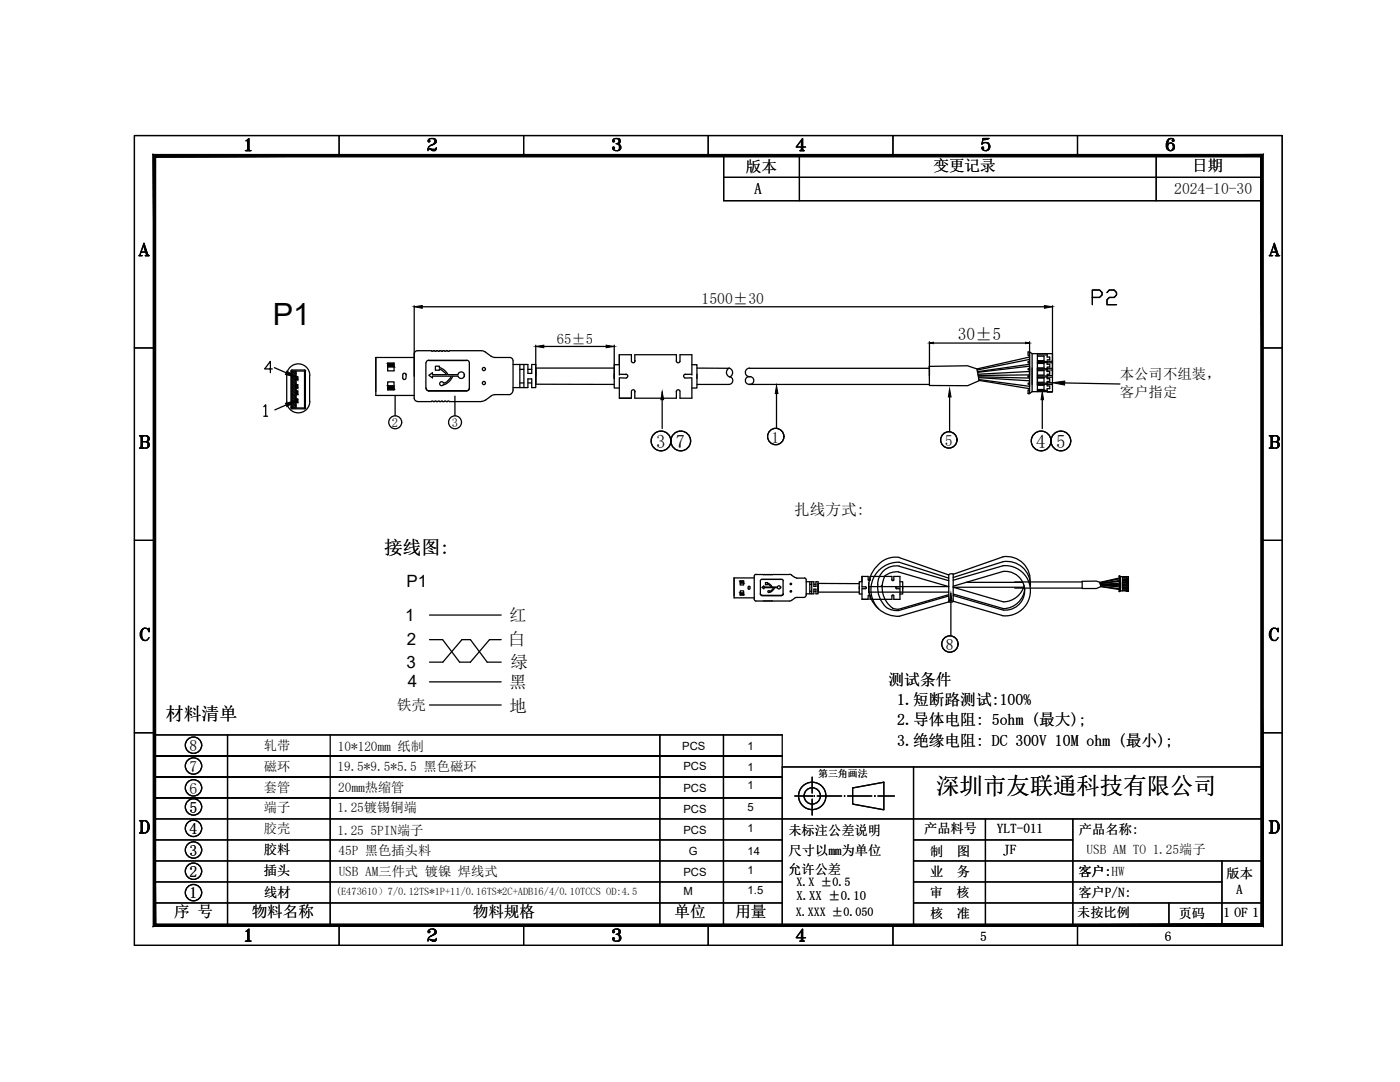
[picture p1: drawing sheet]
<svg xmlns="http://www.w3.org/2000/svg" width="279mm" height="216mm" viewBox="0 0 279 216" stroke-linecap="round" stroke-linejoin="round" font-family="sans-serif">
<g fill="none" stroke="#000" stroke-width=".25">
<path d="M54.3 73.6h-1.5l1.2-1.5v2.3M58.2 74h2.6v7.4h-2.6zM58.2 73.8h2.6M58.3 73.8l-.2 .2v7.4M59.1 75.1h.3v.7h-.3M59.1 76.8h.3v.6h-.3M59.1 74v7.4M59.1 78h.3v.7h-.3M59.1 79.6h.3v.7h-.3M60.8 73.8l.2 .2-.1 7.4M77.4 76.2h1.2v1.6h-1.2zM77.4 72.6h1.2"/>
<path d="M77.4 72.4h1.2v1.6h-1.2zM77.4 73.2h1.2M77.4 77h1.2M77.4 77.6h1.2M78.9 79v4M81 74.8a.32 .32 0 0 0-.3-.3 .32 .32 0 0 0-.3 .3v.6a.32 .32 0 0 0 .3 .3 .32 .32 0 0 0 .3-.3M81.1 74.6v.7M82.7 79.4a.66 .66 0 0 0 .6 .7M82.7 71.3h-7.7v7.6h7.7M85 72.4v5.1M85 77.4l.1 .3 .5 .3h7.5M85.5 71.9h7.6"/>
<path d="M85.6 71.9l-.5 .2-.1 .3M87.7 73.6l.9 .6 .5 .6h-2.8v-.4l-.7 .5 .7 .5v-.3h3.7M87.7 73.6v.3h-.8v-.8h.8v.2l.8 .4 .9 1.1h2M88.5 76.4h.2M88.5 76.8h.2M88.5 76.4a.4 .4 0 0 0-.6-.2 .4 .4 0 0 0 0 .7 .4 .4 0 0 0 .6-.2M90.1 75.1l-.7 .9-.6 .4M90.4 75a2.94 2.94 0 0 1-1.6 1.7M90.8 79v4M91.4 74.7a.66 .66 0 0 1 1-.4 .66 .66 0 0 1 0 1.1 .66 .66 0 0 1-1-.4l-1.1 .1M93.1 71.9l.3 .1 .3 .4M93.7 77.4l-.3 .5-.3 .1"/>
<path d="M93.7 72.4v5.1M96.9 79.8l-.8 .3M98 71.1a2.77 2.77 0 0 0-2-1.1h-6.3l-.1 .1-.3-.1-.4 .1-.3-.1-.3 .1-.3-.1-.3 .1-.3-.1-.4 .1-.3-.1-.3 .1-.3-.1h-2.8a.66 .66 0 0 0-.6 .6v8.9M98 79l-1.2 .9M98 71.1l.8 .2M98.8 71.3h2.9a.66 .66 0 0 1 .7 .7v5.8M98.8 78.7l-.8 .3M102.4 77.8a.95 .95 0 0 1-.7 .9h-2.9M102.4 72.7h3v1.8h.7v-1.8h.8v4.6h-.8v-1.7h-.7v1.7h-3M103.7 72.7v4.6M103.7 73.7h.8M103.7 76.4h.8"/>
<path d="M104.5 72.7v4.6M105.4 73.7h.7M105.4 76.4h.7M106.9 76.7h15.7M106.9 73.4h15.7M139.1 73.4l6.4 .1a.95 .95 0 0 0-.5 .9 .95 .95 0 0 0 .7 .8M139.1 76.7h6.3M145.5 73.4a.92 .92 0 0 1 .7 .8 .92 .92 0 0 1-.5 1 .78 .78 0 0 1 .5 .8 .78 .78 0 0 1-.7 .7M149.5 76.7h36M149.5 73.5h35.9M149.6 73.4a.87 .87 0 0 0-.9 1 .87 .87 0 0 0 1 .8M149.7 75.2a.78 .78 0 0 0-1 .7 .78 .78 0 0 0 1 .8"/>
<path d="M149.7 75.1a.78 .78 0 0 1 .7 .9 .78 .78 0 0 1-.8 .7M52.6 81.2l.4-.4v2.3M52.6 83.1h.8M58.1 81.4l.2 .2M58.2 81.6h2.6M61 81.4l-.2 .2M83.3 80.1h2.8l.1-.1 .3 .1 .3-.1 .3 .1 .3-.1 .3 .1 .4-.1 .3 .1 .4-.1 .3 .1 .3-.1 .3 .1h6.3M147.7 117.9h.7v.8h-.7zM147.7 116h.7M147.7 115.9h.7v.8h-.7zM147.7 116.3h.7M147.7 118.3h.7"/>
<path d="M147.7 118.7h.7M149.3 117.1v.4M149.3 117.5l.2 .1 .1-.1M149.3 117.1l.2-.1 .1 .1M149.7 117.1v.3M150.5 115.3h-4v4h4M150.9 114.6h6.7M150.9 114.6l-.4 .4v4.6l.2 .3h6.9l.4-.1M151.8 118.5l.2 .3M152 118.8h4M153.1 116.4v-.2h-.3v.5h.3v-.2l.8 .6M153.2 116.3l.5 .3 .4 .5"/>
<path d="M153.6 118l-.2-.1-.2 .1 .2 .2 .2-.1M153.9 117.1h-1.5v-.2l-.4 .3 .4 .3v-.2h2l-.5 .5-.3 .2M154 117.1h1.1M154.5 117.3h.6M154.6 117.3l-.4 .5-.6 .4M155.1 117.1a.32 .32 0 0 1 .5-.2 .32 .32 0 0 1 0 .6 .32 .32 0 0 1-.5-.2M156 115.6h-4.1l-.1 .3v2.6M156 115.6l.3 .3M156.3 115.9v2.6M156.3 118.5l-.3 .3M157.6 114.6l.4 .1M158 114.8l.6 .4"/>
<path d="M158.6 119.4l-.6 .4M158.6 115.2l.4 .1M159 115.4h1.5M160.5 119.2h-1.5l-.4 .1M160.5 115.3l.4 .4M160.9 118.7l-.3 .5M160.9 116.1h1.5v.9h.4v-.9h.5v2.4h-.5v-.9h-.4v.9h-1.5M160.9 115.7v3M161.6 116.1v2.4M161.6 116.6h.4M161.6 118h.4M162 116.1v2.4"/>
<path d="M162.4 116.6h.4M162.4 118h.4M163.3 118.2h8.2M163.3 116.4l8.2 .1M179.3 114.1l10 3M179.3 114.1l-1.4 .1a2.21 2.21 0 0 0-1.8 2.3 5.1 5.1 0 0 0 2.1 4.8M179.4 113l9.9 2.9M179.4 111.3l9.9 3.4v5.4M179.4 112.2l9.9 3.2M179.5 112.2a5.4 5.4 0 0 0-5.5 4.1 5.4 5.4 0 0 0 3 6.2l1.2 .4 1.3 .1M179.5 113a3.8 3.8 0 0 0-4.3 4.4 5.4 5.4 0 0 0 1.7 3.8M179.5 111.2a5.8 5.8 0 0 0-6.1 7 5.9 5.9 0 0 0 1.8 3.2"/>
<path d="M189.3 118.9l-10 2.9-1.5-.1-.9-.5M189.3 118.7l-10 2.9-1.2-.2M190.2 115.8l9.9-2.9a5 5 0 0 1 5.5 5 5 5 0 0 1-5.5 5M190.2 117l10.1-3a3.9 3.9 0 0 1 4.2 3.9 3.9 3.9 0 0 1-4.2 3.8l-10.1-2.9M190.2 118.5l10.1 3M190.2 117.2l10.1 2.9M190.3 114.6l-.5-.1-.5 .2M190.3 120l-.5 .2-.4-.1M200.1 112.1l-9.9 3.1M200.2 112.1a4.7 4.7 0 0 1 5.4 4.9M202.5 116.1h13.5M202.5 117.3h13.5"/>
<path d="M204.4 116.8a4.4 4.4 0 0 1-4.1 3.3M204.5 117.5a4.4 4.4 0 0 1-4.2 4M205.5 116.5a4.7 4.7 0 0 0-5.4-5.4l-9.9 3.5v5.4l9.9 2.9M88.3 127.6l3.4 4.5M92.2 127.6l-3.8 4.5M93.9 127.6l3.3 4.5M97.7 127.6l-3.8 4.5M189.3 120.1l-9.9 2.9"/>
<circle cx="96.6" cy="76.4" r=".32"/>
<circle cx="96.6" cy="73.6" r=".32"/>
<circle cx="157.8" cy="118" r=".15"/>
<circle cx="157.8" cy="116.5" r=".15"/>
</g>
<!-- layer: 0 -->
<g fill="none" stroke="#000" stroke-width=".25">
<path d="M26.8 27.1h229.1v161.5h-229.1zM144.4 40h107.5M54.8 73.4l2.3 1M57.2 74.9a2.31 2.31 0 0 1 2.3-2.3 2.31 2.31 0 0 1 2.3 2.3M57.2 74.9v5.2a2.31 2.31 0 0 0 2.3 2.3 2.31 2.31 0 0 0 2.3-2.3v-5.2M58.2 74.3l.9 .8M58.2 74.6l.9 .8M58.2 74.9l.9 .8M58.2 75.2l.9 .8M58.2 75.4l.9 .9M58.2 75.7l.9 .9M58.2 76l.9 .9"/>
<path d="M58.2 76.3l.9 .9M58.2 76.6l.9 .9M58.2 76.9l.9 .8M58.2 77.2l.9 .8M58.2 77.5l.9 .8M58.2 77.8l.9 .8M58.2 78.1l.9 .8M58.2 78.4l.9 .8M58.2 78.7l.9 .8M58.2 78.9l.9 .9M58.2 79.2l.9 .9M58.2 79.5l.9 .8"/>
<path d="M58.2 79.8l.9 .8M58.3 74l.8 .8M58.6 74l.5 .5M58.9 74l.2 .3M82.7 61v14.1M84.3 61.2h124.1M106.9 68.9v7.8M108.5 69.1h12.5M122.6 68.9v6.6v-2.7h1v-2M122.6 74.7v2.7h1M123.6 75.4v4.1h2.4M123.6 70.8h2.4v1.3a.36 .36 0 0 0 .5 .3 .36 .36 0 0 0 .2-.5"/>
<path d="M123.6 70.8v4M123.6 75.4h1.4M123.6 74.7h1.4M124.8 74.7a.36 .36 0 0 1 .5 .2 .36 .36 0 0 1-.3 .5M126 78.1v1.4h-2.4M126 78a.36 .36 0 0 1 .5-.2 .36 .36 0 0 1 .2 .4M126.7 72.1v-1.3h8.3v1.3M126.7 78.1v1.4h8.3v-1.4M132.2 79.8v5.7M135 71.9a.36 .36 0 0 0 .2 .5 .36 .36 0 0 0 .5-.3v-1.3h2.4v4M135.7 78a.36 .36 0 0 0-.5-.2 .36 .36 0 0 0-.2 .4M136.7 75.4h1.4v4.1h-2.4v-1.4"/>
<path d="M136.9 74.7a.36 .36 0 0 0-.5 .2 .36 .36 0 0 0 .3 .5M138 74.7h-1.4M138.1 72.8h1v2.7M139.1 74.7v2.7h-1M155 78.5v6.9M185.5 68.2v6.8M186.3 68.5h18.4M189.5 79.2v6.8M195 73.6l-1.9-.6-7.7 .1 .1 3.8 7.6 .1 2.3-1.1M195 73.6l.4 2.3M195.3 75.2l10.2 .2M195.3 75.4l10.2 .6"/>
<path d="M195.4 75.9l10.1 1.7M205.2 72.4h.3M205.5 73.1v5.4h-.3v-.7h.3M205.5 76.5h-.3v.2h.3M205.5 70.2v6.9l-10.1-1.4M205.5 73.6h-.3v.2h.3M205.5 70.2h-.3v.8h.3M205.5 72.1h-.3v.2h.3M205.5 74.1l-10.3 .6M205.5 68.2v6.6l-10.3 .1M205.5 73.1l-10.4 1.2M205.5 72.7l-10.4 1.5"/>
<path d="M205.5 75h-.3v.2h.3M205.5 70.2l.5 .4M205.5 71.2l-10.5 2.4M205.5 71.7l-10.5 2.1M206 70.6h4v7.5M206 73.4v4.7M206 78.1h4M206 78.1l-.5 .4h-.3M206 70.6v6.1M207 73.4v4.7M207 70.6v6.1h3M207 71.1h1.4v.9h-1.4"/>
<path d="M207 72.5h1.4v.9h-1.4M207 74h1.4v.8h-1.4M207 75.4h1.4v.9h-1.4M207 76.8h1.4v.9h-1.4M207 75h2M207 75.2h2M207 76.5h2M207 77.9h2M207 72.3h2M207 73.6h2M207 73.8h2M207 70.8h2"/>
<path d="M207 72.1h2M208 79.8v5.7M209 74.1h.5v.6h-.5v.9h.5v.5h-.5v.9h.5v.6h-.5v.5h1M209 72v.7h.5v.5h-.5v.9M209 70.6v.6h.5v.6h-.5M209 73.4v.7M209 74.9h1M209 75.3h1M209 76.4h1M209 73.5h1M209 73.8h1M209 72.4h1"/>
<path d="M209 72.1h1M210 61v13.7M212.5 76.4l11 .2M57.1 80.8l-2.3 1M58.2 80.1l.9 .8M58.2 80.4l.9 .8M58.2 80.7l.8 .7M58.2 80.9l.5 .5M58.2 81.2l.2 .2M163.3 116.4v1.8M171.5 117.1v1.4h.5M172 115v1.1h-.5v1.4"/>
<path d="M172 115h1.3v.7M172 115v2.2M172 117.1h.7M172.7 117.1l.2 .1-.1 .3M172.7 117.5h-.7v2.1h1.3M173.3 118.9v.7h-1.3M173.3 118.8l.2-.1 .2 .2M173.3 117.1h16M173.3 118.2h16M173.4 116.2v2.1M173.6 115.7v-.7h4.4v.7M173.6 118.9v.7h4.4v-.7"/>
<path d="M173.7 115.6l-.2 .3-.2-.2M175.9 116.8h.1M178 115.6l.1 .3 .3-.2v-.7h1.2v2.2M178.4 118.8l-.3-.1-.1 .2M178.8 117.1h.8M178.9 117.5h.7v2.1h-1.2v-.7M179 117.1l-.2 .1 .1 .3M179.6 116.1h.6v1.4M180.2 117.1v1.4h-.6M189.8 119.9v6.8M190.2 117.2h14M192.8 116.2h11.3"/>
<path d="M216 116h2.8l.7 .2 .2 .9-.9 .3h-2.8zM219.6 116.5l3.9-.5v2h-.2v-.2h.2M219.7 116.8l3.8 .1M219.7 116.8l3.8 .3M219.7 117.1l3.8 .5M223.5 117.3h.1M223.5 114.9v2.6l-3.8-.5M223.5 116.2h.1M223.5 114.9h-.2v.3h.2M223.5 115.6l-.2 .1M223.5 116.4l-3.9 .2M223.5 116.6l-3.9 .1"/>
<path d="M223.5 115.8l-3.9 .6M223.5 116.7v.1M223.5 114.9l.1 .2M223.5 115.3l-4 .9M223.5 115.5l-4 .8M223.6 115.1h1.6v2.8M223.6 116.1v1.8M223.6 117.9h1.6M223.6 117.9l-.3 .1M223.6 115.1v2.2M224.1 115.8h.4v.3h-.4v1.8M224.1 115.1v2.2h1.1h-.4"/>
<path d="M224.1 116.9h.4v.3h-.4M224.1 115.2h.4v.4h-.4M224.1 116.3h.4v.3h-.4M224.1 117.4h.4v.3M224.1 116.7h1.1M224.1 116.8h1.1M224.1 117.3h.7M224.1 117.7l.7 .1M224.1 115.7h.7M224.1 116.2h1.1M224.1 116.2h.7M224.1 115.7h1.1"/>
<path d="M224.1 115.1h.7M224.1 115.6h1.1M224.8 116.4h.2v.2h-.2v.3h.2v.2h-.2v.4h.2v.1h-.2v.3h.4M224.8 115.6v.3h.2v.1h-.2v.4M224.8 117.2h.4M224.8 115.1v.2h.2v.2h-.2M224.8 116.1v.3M224.8 116.3h.4M85.7 122.7h14.3M85.7 136.1h14.3M85.7 127.6h2.6M85.7 132.1h2.7"/>
<path d="M91.7 132.1h2.2M92.2 127.6h1.7M97.2 132.1h2.8M97.7 127.6h2.3M30.8 155h125.3zM30.8 150.8h125.3zM30.8 146.6h125.3v38M30.8 159.2h125.3M45.4 146.6v38M65.9 146.6v38M85.7 140.7h14.3M131.7 146.6v38"/>
<path d="M144.4 146.6v38M158.6 158.8h3.3M162.1 155.1v3.1M162.1 159.5v3.1M163.1 158.8h4.9M169.1 158.8h4.9M170.2 157.2l6.2-1.1v5.5l-6.2-1.2zM175.2 158.8h3.3M30.8 171.8h125.3M30.8 167.6h125.3M30.8 176h125.3M30.8 163.4h221.1"/>
<path d="M182.3 171.8h69.6M182.3 167.6h31.8M182.3 176h61.6M196.7 163.4v21.2M214.1 163.4v21.2M243.9 171.8v12.8M30.8 180.2h125.3M182.3 180.2h69.6M215 184.6v4M233.3 180.2v4.2"/>
<circle cx="78.9" cy="84.3" r="1.29"/>
<circle cx="90.8" cy="84.3" r="1.29"/>
<circle cx="131.9" cy="88" r="1.97"/>
<circle cx="135.9" cy="88" r="1.97"/>
<circle cx="154.8" cy="87.1" r="1.63"/>
<circle cx="189.4" cy="87.8" r="1.63"/>
<circle cx="207.8" cy="88" r="1.97"/>
<circle cx="211.7" cy="88" r="1.97"/>
<circle cx="189.6" cy="128.5" r="1.63"/>
<circle cx="38.6" cy="152.8" r="1.63"/>
<circle cx="38.6" cy="148.7" r="1.63"/>
<circle cx="38.6" cy="157.2" r="1.63"/>
<circle cx="162.1" cy="158.8" r="2.73"/>
<circle cx="162.1" cy="158.8" r="1.63"/>
<circle cx="38.6" cy="178.1" r="1.63"/>
<circle cx="38.6" cy="169.6" r="1.63"/>
<circle cx="38.6" cy="161" r="1.63"/>
<circle cx="38.6" cy="165.3" r="1.63"/>
<circle cx="38.6" cy="173.8" r="1.63"/>
</g>
<g fill="#000" stroke="#000" stroke-width=".2">
<path d="M92.6 74.8h.1zM92.6 75.1h.1zM155.7 117.1h.2zM155.7 117.3h.2z"/>
<path d="M77.4 72.6l1.2 .6v-.6zM77.4 72.6l1.2 .6h-1.2z"/>
<path d="M77.4 77l1.2 .6v-.6zM77.4 77l1.2 .6h-1.2z"/>
<path d="M147.7 116l.7 .3v-.3zM147.7 116l.7 .3h-.7z"/>
<path d="M147.7 118.3l.7 .4v-.4zM147.7 118.3l.7 .4h-.7z"/>
</g>
<!-- layer: 0 -->
<g fill="#000" stroke="#000" stroke-width=".2">
<path d="M57.3 74l1.8 1.3-2.1-.6zM82.7 61.2l1.6-.2v.5zM106.9 69.1l1.6-.2v.5zM121 68.9l1.6 .2-1.6 .3zM132.2 78.1l.2 1.7h-.5zM155 76.9l.3 1.6h-.6zM185.5 68.5l.8-.2v.3zM189.5 77.6l.3 1.6h-.5zM204.7 68.3l.8 .2-.8 .1zM208 78.1l.3 1.7h-.5zM208.4 61l1.6 .2-1.6 .3zM210 76.4l2.5-.4v.8z"/>
<path d="M57 80.5l2.1-.6-1.8 1.3zM189.8 118.3l.2 1.6h-.5zM162 158.8h.2zM168.5 158.8h.1z"/>
<path d="M30.6 30.8l.5 .5 221-.5zM31.1 31.3l221-.5-.4 .5zM252.1 30.8l-.4 .5 .4 153.6zM251.7 31.3l.4 153.6-.4-.5zM30.6 184.9h221.5l-.4-.5zM30.6 184.9l.5-.5h220.6zM30.6 30.8v154.1l.5-.5zM30.6 30.8l.5 .5v153.1z"/>
<path d="M30.6 30.8l.5 .5 221-.5zM31.1 31.3l221-.5-.4 .5zM252.1 30.8l-.4 .5 .4 153.6zM251.7 31.3l.4 153.6-.4-.5zM30.6 184.9h221.5l-.4-.5zM30.6 184.9l.5-.5h220.6zM30.6 30.8v154.1l.5-.5zM30.6 30.8l.5 .5v153.1z"/>
<path d="M59.1 75.1l.3 .7v-.7zM59.1 75.1l.3 .7h-.3z"/>
<path d="M59.1 76.8l.3 .6v-.6zM59.1 76.8l.3 .6h-.3z"/>
<path d="M59.1 78l.3 .7v-.7zM59.1 78l.3 .7h-.3z"/>
<path d="M59.1 79.6l.3 .7v-.7zM59.1 79.6l.3 .7h-.3z"/>
<circle cx="162.5" cy="158.8" r=".07"/>
<circle cx="174.6" cy="158.8" r=".07"/>
</g>
<!-- layer: DRW -->
<g fill="none" stroke="#000" stroke-width=".25">
<path d="M49 30.1h1.1M49.1 28.1l.6-.5v2.5M49.4 27.9v2.2M49.4 29.9l-.2 .2M49.4 29.8l-.1 .3M49.6 27.9v2M49.7 29.8l.1 .3M49.7 29.9l.2 .2M67.7 27.1v3.9M85.5 28.1l.2 .1zM85.5 28l.3 .2-.1 .1-.3-.1a.86 .86 0 0 1 .9-.6 .86 .86 0 0 1 .8 .7l-.5 .5a1.23 1.23 0 0 0-1.2 1.3M86.5 27.6l.2 .1a.72 .72 0 0 1-.2 1.1l-.5 .2"/>
<path d="M86.8 27.9l.1 .2-.1 .4M87.1 29.7l-1.7 .1M87.1 29.5v.2l-.3 .4h-.5l-.5-.4 .5 .2 .6-.1M104.5 27.1v3.9M122.4 28.1l.1 .1zM122.4 28l.2 .1-.1 .2-.2-.1 .1-.3a1.26 1.26 0 0 1 1.2-.2l.2 .6-.5 .4M122.4 29.5l.1 .1zM123 28.7a.72 .72 0 0 1 .9 .5 .72 .72 0 0 1-.6 .9l-.8-.2-.2-.3 .2-.3 .1 .3-.2 .1M123.2 27.6l.2 .1 .2 .3v.3l-.4 .4a.8 .8 0 0 1 .1 1.4M123.6 27.7v.8M123.6 29l.2 .3-.2 .5M141.3 27.1v3.9"/>
<path d="M144.4 35.4h107.5M144.4 31v9M159.5 31v9M159.6 30.1h.9M160 28v2.1M160 29.9l-.3 .2M160 29.8l-.2 .3M160.1 27.9v2M160.2 29.8l.1 .3M160.2 29.9l.2 .2M160.8 29.3h-1.9l1.3-1.7v2.5M178.2 27.1v3.9"/>
<path d="M196.1 29.5l.1 .1zM196.2 27.9l1.1-.3h-1.1l-.3 1.2a.86 .86 0 0 1 1.3-.3 .86 .86 0 0 1 .2 1.3 .86 .86 0 0 1-1.3 0l-.2-.3 .3-.2 .1 .3-.2 .1M196.2 27.7h.9M196.9 28.4l.2 .1a.96 .96 0 0 1-.2 1.6M197.3 28.8v.9M215 27.1v3.9M230.7 31v9M233.2 28a1.67 1.67 0 0 0 0 1.8M233.6 27.6a1.64 1.64 0 0 0-.4 2.3l.3 .2M233.7 28.5a.84 .84 0 0 1 .5 .8 .84 .84 0 0 1-.5 .8M234 28l.2 .1zM234.2 27.9l-.2 .2 .2 .1 .1-.2a.86 .86 0 0 0-1-.3 .86 .86 0 0 0-.5 1v.6a.81 .81 0 0 0 .8 .8 .81 .81 0 0 0 .8-.8 .81 .81 0 0 0-.9-.8l-.5 .5"/>
<path d="M234.2 28.9l.1 .2-.1 .6M27.7 51h.7M27.8 51l.1-.1 .3 .1M27.9 50.9l.8-2.3 .8 2.4M28.2 50.3h1M28.6 48.9l.7 2.1M28.7 48.9l.7 2.1M29 51h.8M29.3 50.9l-.2 .1M29.3 50.8l-.1 .2M29.4 50.8l.3 .2M253.3 51h.7"/>
<path d="M253.4 51l.1-.1 .2 .1M253.5 50.9l.8-2.3 .8 2.4M253.7 50.3h1.1M254.2 48.9l.7 2.1M254.3 48.9l.7 2.1M254.5 51h.9M254.9 50.9l-.2 .1M254.9 50.8l-.1 .2M255 50.8l.3 .2M26.8 69.4h4M251.9 69.4h4M27.8 87h1.4a.65 .65 0 0 1 .6 .7l-.3 .3-.3 .1"/>
<path d="M27.9 87l.3 .1M28.1 87l.1 .2M28.2 87v2.4M28.2 89.3l-.3 .1M28.2 89.2l-.1 .2M28.3 87.1v2.2M28.4 87v2.4M28.4 89.2l.1 .2M28.4 89.3l.2 .1M28.5 87l-.1 .2M28.6 87l-.2 .1M29.2 87l.2 .1 .1 .2-.1 .7-1 .1"/>
<path d="M29.2 88.1a.64 .64 0 0 1 .6 .7 .64 .64 0 0 1-.6 .6h-1.4M29.2 88.1l.2 .1 .1 .3-.1 .8-.2 .1M29.5 87.2l.2 .2-.2 .5M29.5 88.3l.2 .3-.2 .6M253.3 87h1.4a.65 .65 0 0 1 .6 .7l-.3 .3-.3 .1M253.4 87l.3 .1M253.6 87l.1 .2M253.7 87v2.4M253.7 89.3l-.3 .1M253.7 89.2l-.1 .2M253.8 87.1v2.2M253.9 87v2.4"/>
<path d="M253.9 89.2l.1 .2M253.9 89.3l.3 .1M254 87l-.1 .2M254.2 87l-.3 .1M254.7 87l.3 .1v.2v.7l-1.1 .1M254.7 88.1a.64 .64 0 0 1 .6 .7 .64 .64 0 0 1-.6 .6h-1.4M254.7 88.1l.3 .1v.3v.8l-.3 .1M255 87.2l.2 .2-.2 .5M255 88.3l.2 .3-.2 .6M26.8 107.8h4M251.9 107.8h4M28.3 125.7a1.62 1.62 0 0 0 0 1.7"/>
<path d="M28.8 125.3a1.59 1.59 0 0 0 0 2.5M29.6 125.7l.1-.4v.8a.88 .88 0 0 0-.9-.7 .88 .88 0 0 0-.8 .9 1.09 1.09 0 0 0 .3 1.1 1.09 1.09 0 0 0 1.1 .3l.3-.5M253.7 125.7a1.4 1.4 0 0 0 0 1.7M254.2 125.3a1.59 1.59 0 0 0 0 2.5M255 125.7l.1-.4v.8a.88 .88 0 0 0-1-.7 .88 .88 0 0 0-.7 .9 1.09 1.09 0 0 0 .2 1.1 1.09 1.09 0 0 0 1.1 .3l.4-.5M26.8 146.2h4M156.1 153h95.8M182.3 153v31.6M251.9 146.2h4M27.8 163.7h1.2a1.32 1.32 0 0 1 .8 1.3 1.32 1.32 0 0 1-.8 1.2h-1.2M27.9 163.7l.3 .2M28.1 163.7l.1 .3"/>
<path d="M28.2 163.7v2.5M28.2 166.1l-.3 .1M28.2 165.9l-.1 .3M28.3 163.9v2.2M28.4 163.7v2.5M28.4 165.9l.1 .3M28.4 166.1l.2 .1M28.5 163.7l-.1 .3M28.6 163.7l-.2 .2M29 163.7a1.59 1.59 0 0 1 0 2.5M29.4 164.1a1.62 1.62 0 0 1 0 1.7M253.3 163.7h1.2a1.32 1.32 0 0 1 .8 1.3 1.32 1.32 0 0 1-.8 1.2h-1.2"/>
<path d="M253.4 163.7l.3 .2M253.6 163.7l.1 .3M253.7 163.7v2.5M253.7 166.1l-.3 .1M253.7 165.9l-.1 .3M253.8 163.9v2.2M253.9 163.7v2.5M253.9 165.9l.1 .3M253.9 166.1l.3 .1M254 163.7l-.1 .3M254.2 163.7l-.3 .2M254.5 163.7a1.59 1.59 0 0 1 0 2.5"/>
<path d="M255 164.1a1.62 1.62 0 0 1 0 1.7M49 187.8h1.1M49.1 185.8l.6-.4v2.4M49.4 185.6v2.2M49.4 187.7l-.2 .1M49.4 187.6l-.1 .2M49.6 185.6v2.1M49.7 187.6l.1 .2M49.7 187.7l.2 .1M67.7 184.6v4M85.5 185.8l.2 .2zM85.5 185.7l.3 .3-.1 .1-.3-.1a.64 .64 0 0 1 .6-.6 .83 .83 0 0 1 1.1 .4l-.2 .5-.3 .2a1.31 1.31 0 0 0-1.2 1.3"/>
<path d="M86.5 185.4a.64 .64 0 0 1 0 1.1l-.5 .3M86.8 185.6l.1 .2-.1 .5M87.1 187.5l-.3 .1-1.3-.1-.1 .1M87.1 187.2l-.3 .6h-.5l-.5-.3 .5 .2 .6-.1M104.5 184.6v4M122.4 185.8l.1 .2zM122.4 185.7l.2 .1-.1 .3-.2-.1 .1-.4a.93 .93 0 0 1 1.4 .1l-.2 .6-.3 .1M122.4 187.2l.1 .1zM123 186.4a.7 .7 0 0 1 .9 .5 .7 .7 0 0 1-.6 .9l-.8-.1-.2-.4 .2-.2 .1 .2-.2 .2M123.2 185.4l.4 .3v.4l-.4 .3a.62 .62 0 0 1 .4 .9v.4l-.3 .1M123.6 185.5v.8M123.6 186.8l.2 .2-.2 .6"/>
<path d="M141.3 184.6v4M159.6 187.8h.9M160 185.7v2.1M160 187.7l-.3 .1M160 187.6l-.2 .2M160.1 185.6v2.1M160.2 187.6l.1 .2M160.2 187.7l.2 .1M160.8 187.1h-1.9l1.3-1.7v2.4M178.2 184.6v4"/>
</g>
<text font-size="6.2" x="216.6" y="62.1">P2</text>
<text font-size="6.1" x="54.4" y="64.9">P1</text>
<text font-size="4.7" x="186.8" y="158.4">深圳市友联通科技有限公司</text>
<g font-size="3.7">
<text x="131" y="89.4">3</text>
<text x="134.9" y="89.4">7</text>
<text x="206.8" y="89.4">4</text>
<text x="210.8" y="89.4">5</text>
<text x="76.7" y="110.4">接线图:</text>
</g>
<text font-size="3.6" x="33.1" y="143.8">材料清单</text>
<g font-size="3.5">
<text x="191.2" y="67.9">30±5</text>
<text x="101.6" y="123.8">红</text>
<text x="101.4" y="128.7">白</text>
<text x="101.6" y="137.3">黑</text>
<text x="101.9" y="133.2">绿</text>
<text x="101.7" y="142.1">地</text>
</g>
<g font-size="3.4">
<text x="81.1" y="117.1">P1</text>
<text x="80.9" y="123.9">1</text>
<text x="81.2" y="128.7">2</text>
<text x="81.1" y="133.3">3</text>
<text x="81.4" y="137.1">4</text>
</g>
<g font-size="3.1">
<text x="148.8" y="34.3">版本</text>
<text x="186.3" y="34.2">变更记录</text>
<text x="237.9" y="34">日期</text>
<text x="150.5" y="38.7">A</text>
<text x="234.3" y="38.7">2024-10-30</text>
<text x="140" y="60.7">1500±30</text>
<text x="154" y="88.3">1</text>
<text x="188.5" y="88.9">5</text>
<text x="158.5" y="102.7">扎线方式:</text>
<text x="188.8" y="129.7">8</text>
<text x="177.3" y="136.6">测试条件</text>
<text x="179.1" y="140.6">1.短断路测试:100%</text>
<text x="37.8" y="149.9">8</text>
<text x="179.1" y="144.7">2.导体电阻: 5ohm (最大);</text>
<text x="179.1" y="148.8">3.绝缘电阻: DC 300V 10M ohm (最小);</text>
<text x="37.8" y="154">7</text>
<text x="37.8" y="158.4">6</text>
<text x="37.8" y="166.5">4</text>
<text x="37.8" y="162.2">5</text>
<text x="37.8" y="170.8">3</text>
<text x="37.8" y="175">2</text>
<text x="37.8" y="179.3">1</text>
<text x="34.7" y="182.9">序 号</text>
<text x="50.2" y="182.9">物料名称</text>
<text x="94.3" y="182.9">物料规格</text>
<text x="134.6" y="182.9">单位</text>
<text x="146.8" y="182.9">用量</text>
</g>
<g font-size="2.9">
<text x="111.2" y="68.6">65±5</text>
<text x="223.5" y="75.6">本公司不组装，</text>
<text x="223.5" y="79.3">客户指定</text>
<text x="79.2" y="141.7">铁壳</text>
</g>
<g font-size="2.6">
<text x="52.6" y="149.6">轧带</text>
<text x="67.4" y="149.8">10*120mm 纸制</text>
<text x="52.6" y="153.9">磁环</text>
<text x="67.3" y="153.8">19.5*9.5*5.5 黑色磁环</text>
<text x="52.6" y="161.9">端子</text>
<text x="52.6" y="158.1">套管</text>
<text x="67.5" y="158">20mm热缩管</text>
<text x="52.6" y="166.1">胶壳</text>
<text x="67.3" y="166.5">1.25 5PIN端子</text>
<text x="67.3" y="162.1">1.25镀锡铜端</text>
<text x="157.3" y="166.6">未标注公差说明</text>
<text x="184.4" y="166.3">产品料号</text>
<text x="199" y="166.3">YLT-011</text>
<text x="215.3" y="166.5">产品名称:</text>
<text x="52.6" y="170.4">胶料</text>
<text x="67.5" y="170.7">45P 黑色插头料</text>
<text x="157.4" y="170.5">尺寸以mm为单位</text>
<text x="185.7" y="170.8">制</text>
<text x="191" y="170.8">图</text>
<text x="200.2" y="170.5">JF</text>
<text x="216.8" y="170.5">USB AM TO 1.25端子</text>
<text x="52.6" y="174.6">插头</text>
<text x="52.7" y="179.1">线材</text>
<text x="67.6" y="174.8">USB AM三件式 镀镍 焊线式</text>
<text x="157.3" y="174.4">允许公差</text>
<text x="185.6" y="179">审</text>
<text x="185.7" y="174.7">业</text>
<text x="190.9" y="179">核</text>
<text x="191" y="174.7">务</text>
<text x="215.2" y="174.7">客户:</text>
<text x="215.2" y="178.9">客户P/N:</text>
<text x="215.2" y="174.7">客户:HW</text>
<text x="244.8" y="175.2">版本</text>
<text x="246.7" y="178.4">A</text>
<text x="185.7" y="183.2">核</text>
<text x="191" y="183.2">准</text>
<text x="215" y="183">未按比例</text>
<text x="235.2" y="183.2">页码</text>
<text x="244.2" y="183">1 OF 1</text>
<text x="195.6" y="187.8">5</text>
<text x="232.4" y="187.8">6</text>
</g>
<g font-size="2.5">
<text x="78.2" y="85.2">2</text>
<text x="90.2" y="85.2">3</text>
<text x="159" y="179.5">X.XX ±0.10</text>
</g>
<g font-size="2.4">
<text x="159" y="176.8">X.X ±0.5</text>
<text x="158.8" y="182.7">X.XXX ±0.050</text>
</g>
<g font-size="2.3">
<text x="136.2" y="149.6">PCS</text>
<text x="149.2" y="149.7">1</text>
<text x="136.4" y="153.7">PCS</text>
<text x="149.2" y="153.8">1</text>
<text x="136.4" y="158.1">PCS</text>
<text x="149.2" y="161.8">5</text>
<text x="149.2" y="157.4">1</text>
<text x="136.4" y="166.3">PCS</text>
<text x="136.4" y="162.1">PCS</text>
<text x="149.2" y="166">1</text>
<text x="137.4" y="170.5">G</text>
<text x="149.2" y="170.5">14</text>
<text x="136.4" y="174.7">PCS</text>
<text x="136.4" y="178.5">M</text>
<text x="149.2" y="174.4">1</text>
<text x="149.2" y="178.4">1.5</text>
</g>
<text font-size="2.1" x="67" y="178.6">(E473610）7/0.12TS*1P+11/0.16TS*2C+ADB16/4/0.10TCCS OD:4.5</text>
<text font-size="2" x="163.3" y="155">第三角画法</text>
</svg>
